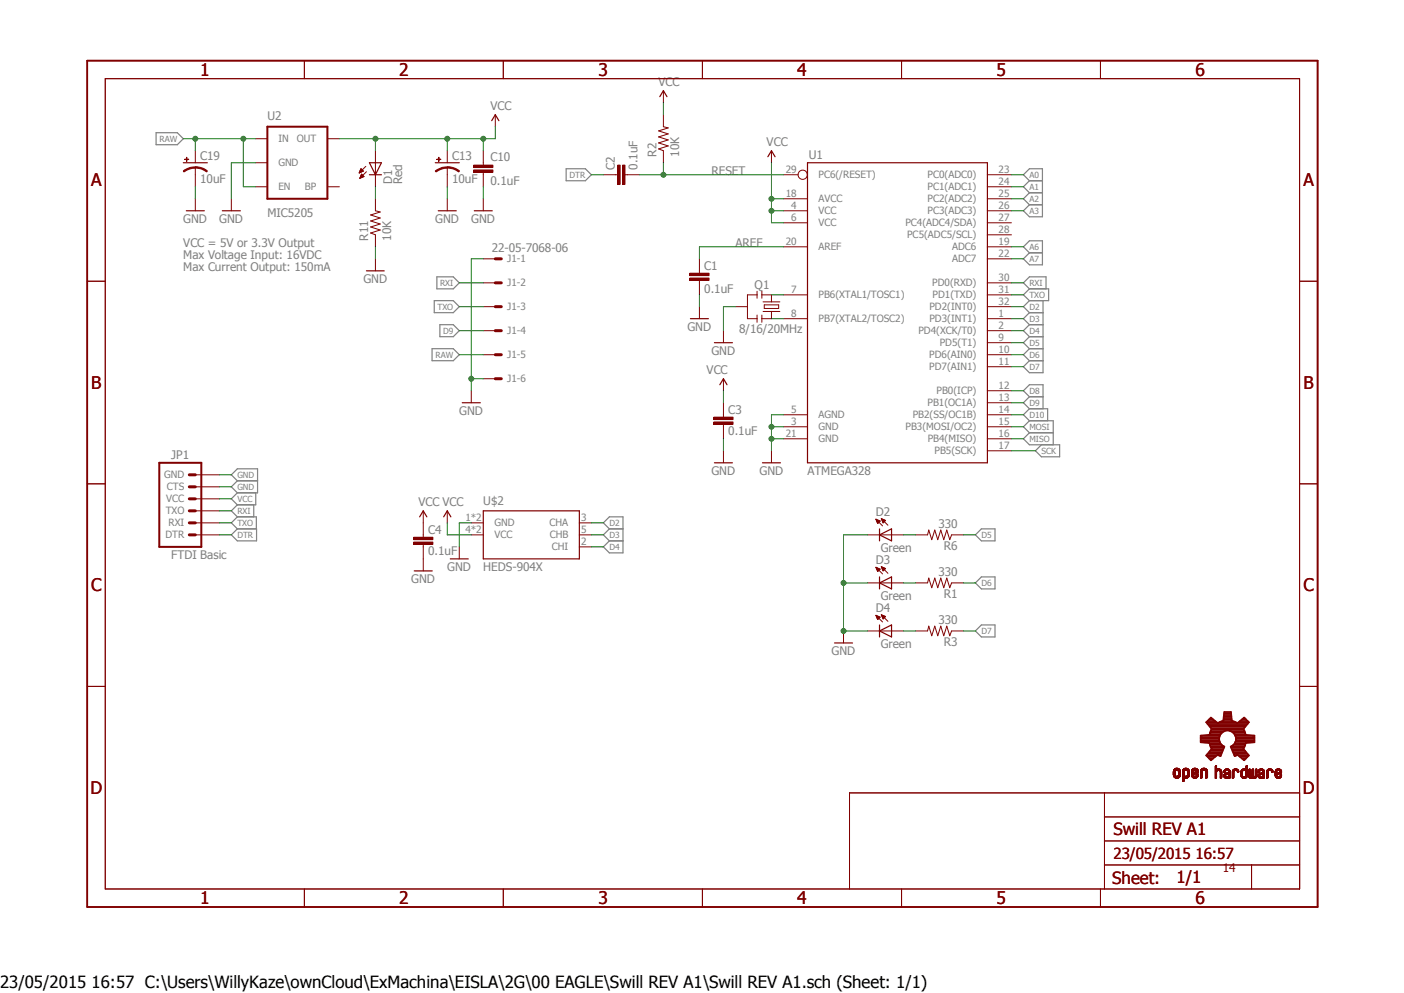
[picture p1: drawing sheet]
<svg xmlns="http://www.w3.org/2000/svg" width="297mm" height="210mm" viewBox="0 0 297 210" stroke-linecap="round" stroke-linejoin="round" font-family="sans-serif">
<g fill="none" stroke="#808080" stroke-width=".25">
<path d="M33 28.1h4.5l1.3 1.2-1.3 1.3h-4.5zM119.8 35.7h4l1.3 1.3-1.3 1.2h-4zM217.8 38.2l-1.3-1.2 1.3-1.3h2.7v10.1h-2.7l-1.3-1.2 1.3-1.3M217.8 38.2l-1.3 1.3 1.3 1.3M217.8 38.2h2.7M92.4 58.5h3.5l1.3 1.3-1.3 1.3h-3.5zM216.5 52.2l1.3-1.3h2.7v5.1h-2.7l-1.3-1.3 1.3-1.2zM217.8 43.3h2.7M217.8 40.8l-1.3 1.2 1.3 1.3M217.8 40.8h2.7M217.8 53.5h2.7M91.4 73.7h4.5l1.3 1.3-1.3 1.3h-4.5z"/>
<path d="M91.9 63.6h4l1.3 1.3-1.3 1.2h-4zM93 68.7h2.9l1.3 1.2-1.3 1.3h-2.9zM217.8 61.1l-1.3 1.3 1.3 1.2M217.8 61.1h4v2.5h-4M217.8 66.1h2.8M217.8 76.3h2.8M217.8 73.7h2.8M217.8 71.2h2.8M217.8 68.7h2.8M217.8 63.6l-1.3 1.3 1.3 1.2M217.8 66.1l-1.3 1.3 1.3 1.3M217.8 68.7l-1.3 1.2 1.3 1.3"/>
<path d="M217.8 71.2l-1.3 1.3 1.3 1.2M217.8 73.7l-1.3 1.3 1.3 1.3M217.8 61.1l-1.3-1.3 1.3-1.3h3.5v2.6M220.6 63.6v15.2h-2.8l-1.3-1.2 1.3-1.3M217.8 91.5l-1.3 1.3 1.3 1.3h6.4v2.5h-3.9l-1.3-1.3 1.3-1.2M217.8 91.5h5M217.8 89h5v5.1M217.8 89l-1.3 1.3 1.3 1.2M217.8 83.9l-1.3 1.3 1.3 1.2M217.8 83.9h2.8M217.8 86.4h3.8v2.6M217.8 83.9l-1.3-1.3 1.3-1.2h2.8v5"/>
<path d="M217.8 86.4l-1.3 1.3 1.3 1.3M50.2 101.7l-1.3 1.3 1.3 1.2M50.2 101.7h4.3M50.2 101.7l-1.3-1.3 1.3-1.3h4.3v5.1h-4.3M50.2 109.3l-1.3 1.3 1.3 1.2M50.2 109.3h4v2.5M50.2 111.8h4.1v2.6h-4.1l-1.3-1.3zM50.2 104.2l-1.3 1.3 1.3 1.3M50.2 106.8l-1.3 1.2 1.3 1.3M53.7 106.8v2.5M54.1 104.2v2.6h-3.9M128.9 111.8l-1.3-1.2 1.3-1.3h2.9v7.6h-2.9l-1.3-1.2 1.3-1.3"/>
<path d="M128.9 111.8h2.9M128.9 111.8l-1.3 1.3 1.3 1.3M128.9 114.4h2.9M207.6 111.8h2.9v2.6h-2.9l-1.3-1.3zM206.3 123.3l1.3-1.3h2.9v2.5h-2.9zM206.3 133.4l1.3-1.2h2.9v2.5h-2.9z"/>
</g>
<path d="M102.2 34.4v.5M102.2 36.4v.6" fill="none" stroke="#800000" stroke-width=".21"/>
<path d="M100.2 35.9h4.1v.5h-4.1z" fill-rule="evenodd" fill="#800000"/>
<path d="M100.2 35.9h4.1v.5h-4.1z" fill="none" stroke="#800000" stroke-width=".21"/>
<path d="M100.2 34.9h4.1v.5h-4.1z" fill-rule="evenodd" fill="#800000"/>
<path d="M94.6 35.4v1.6M100.2 34.9h4.1v.5h-4.1zM102.2 31.9v2.5M102.2 37v2.5" fill="none" stroke="#800000" stroke-width=".21"/>
<path d="M92.1 34.4h5.1" fill="none" stroke="#800000" stroke-width=".25"/>
<path d="M94.6 35.3a4 4 0 0 1 2.6 .9l-.2 .2a3.8 3.8 0 0 0-2.4-.9z" fill-rule="evenodd" fill="#800000"/>
<path d="M94.6 35.3a4 4 0 0 1 2.6 .9l-.2 .2a3.8 3.8 0 0 0-2.4-.9z" fill="none" stroke="#800000" stroke-width=".21"/>
<path d="M92.1 36.2l.3-.3a3.5 3.5 0 0 1 2.2-.6v.3a4.1 4.1 0 0 0-2.4 .8z" fill-rule="evenodd" fill="#800000"/>
<path d="M92.1 36.2l.3-.3a3.5 3.5 0 0 1 2.2-.6v.3a4.1 4.1 0 0 0-2.4 .8z" fill="none" stroke="#800000" stroke-width=".21"/>
<path d="M92.4 33.7h.9z" fill-rule="evenodd" fill="#800000"/>
<path d="M92.4 33.7h.9z" fill="none" stroke="#800000" stroke-width=".21"/>
<path d="M92.8 33.3l.1 .8z" fill-rule="evenodd" fill="#800000"/>
<g fill="none" stroke="#800000" stroke-width=".21">
<path d="M76 36.5h.1M76 36.4h.3M76.1 36.4h.4M76.1 36.2h.6M76.1 37.7h.1M76.2 36.2h.6M76.2 36.1h.6M76.2 37.6h.2M76.2 36h.5M76.2 37.5h.4M76.2 35.9h.4M76.2 37.4h.6"/>
<path d="M76.2 37.3h.8M76.3 35.8h.2M76.3 37.3h.6M76.3 35.7h.1M76.3 37.1h.5M76.4 35.7l.5 .5-.9 .4zM76.4 37h.3M76.4 37h.2M76.5 36.9h.1M76.5 36.8l.5 .5-.9 .4zM77.4 35.2l-1.4 1.4M77.5 36.3l-1.4 1.4"/>
<path d="M79.4 31.9v7.6M92.8 33.3l.1 .8zM94.6 31.9v2.5M94.6 37v2.5M140.3 24.3v2.5l1.1 .3-2.1 .6 2.1 .6-2.1 .7 2.1 .6-2.1 .6 2.1 .7-2.1 .6 1 .4v2.5M79.4 42v2.6l1 .2-2 .7 2 .6-2 .6 2 .7-2 .6 2 .6-2 .7 1 .4v2.5M79.4 54.7v2.6M94.6 42v2.6M102.2 42v2.6M153 87.7v.5M153 89.7v.6"/>
</g>
<path d="M78.1 34.4h2.6l-1.3 2.6zM78.1 37h2.6M77.5 57.3h3.8M92.7 44.6h3.8M100.3 44.6h3.8" fill="none" stroke="#800000" stroke-width=".25"/>
<path d="M151 88.2h4.1v.5h-4.1z" fill-rule="evenodd" fill="#800000"/>
<path d="M151 88.2h4.1v.5h-4.1z" fill="none" stroke="#800000" stroke-width=".21"/>
<path d="M151 89.2h4.1v.5h-4.1z" fill-rule="evenodd" fill="#800000"/>
<path d="M148 57.3v.5M148 59.3v.5M151 89.2h4.1v.5h-4.1zM153 85.2v2.5M153 90.3v2.5M153 95.3v2.6" fill="none" stroke="#800000" stroke-width=".21"/>
<path d="M151.1 97.9h3.8" fill="none" stroke="#800000" stroke-width=".25"/>
<path d="M145.9 57.8h4.1v.5h-4.1z" fill-rule="evenodd" fill="#800000"/>
<path d="M145.9 57.8h4.1v.5h-4.1z" fill="none" stroke="#800000" stroke-width=".21"/>
<path d="M145.9 58.8h4.1v.5h-4.1z" fill-rule="evenodd" fill="#800000"/>
<g fill="none" stroke="#800000" stroke-width=".21">
<path d="M41.3 35.4v1.6M54 29.3h2.6M54 34.4h2.6M54 39.5h2.6M69.3 29.3h2.5M69.3 39.5h2.5M145.9 58.8h4.1v.5h-4.1zM148 54.7v2.6M148 59.8v2.6M148 64.9v2.5M183.5 113.1h7.6M185.3 109.8l1.4 1.4"/>
<path d="M185.3 109.8h.1M185.3 109.8l.9 .4-.5 .5zM185.3 109.9h.2M185.4 110.1h.5M185.4 110h.3M185.4 110.2h.7M185.5 110.3h.6M185.5 110.4h.5M185.5 110.4h.4M185.6 110.5h.2M185.6 110.6h.2M186.4 109.7l1.4 1.4"/>
<path d="M186.4 109.7l.9 .4-.5 .5zM186.4 109.7h.1M186.5 109.8h.2M186.5 109.9h.4M186.6 110h.6M186.6 110.1h.7M186.6 110.3h.5M186.6 110.2h.6M186.7 110.4h.3M186.7 110.4h.2M186.8 110.5h.1M193.7 113.1h2.5l.3-1 .6 2 .6-2 .7 2 .6-2 .6 2 .7-2 .6 2 .4-1h2.5"/>
</g>
<path d="M38.8 34.4h5.1M146 67.4h3.9M186.1 113.1l2.5-1.3v2.6zM186.1 111.8v2.6" fill="none" stroke="#800000" stroke-width=".25"/>
<path d="M56.6 26.8h12.7v15.2h-12.7z" fill="none" stroke="#800000" stroke-width=".42"/>
<path d="M41.3 35.3a4 4 0 0 1 2.6 .9l-.2 .2a3.8 3.8 0 0 0-2.4-.9z" fill-rule="evenodd" fill="#800000"/>
<path d="M41.3 35.3a4 4 0 0 1 2.6 .9l-.2 .2a3.8 3.8 0 0 0-2.4-.9z" fill="none" stroke="#800000" stroke-width=".21"/>
<path d="M38.8 36.2a4 4 0 0 1 2.5-.9v.3a4.1 4.1 0 0 0-2.4 .8z" fill-rule="evenodd" fill="#800000"/>
<path d="M38.8 36.2a4 4 0 0 1 2.5-.9v.3a4.1 4.1 0 0 0-2.4 .8z" fill="none" stroke="#800000" stroke-width=".21"/>
<path d="M39.1 33.7h.8z" fill-rule="evenodd" fill="#800000"/>
<path d="M39.1 33.7h.8z" fill="none" stroke="#800000" stroke-width=".21"/>
<path d="M39.5 33.3v.8z" fill-rule="evenodd" fill="#800000"/>
<g fill="none" stroke="#800000" stroke-width=".21">
<path d="M140.3 19.2v2.5M39.5 33.3v.8zM41.3 31.9v2.5M41.3 37v2.5M130.2 37h.5M132.2 37h.5M163.2 31.9v2.5M165.7 37h3.1M208.9 39.5h5.1M208.9 37h5.1M41.3 42v2.6M48.9 42v2.6"/>
<path d="M165.7 44.6h5.1M165.7 47.1h5.1M165.7 52.2h5.1M165.7 42h5.1M208.9 44.6h5.1M208.9 47.1h5.1M208.9 52.2h5.1M208.9 42h5.1M208.9 59.8h5.1M208.9 54.7h5.1M208.9 49.7h5.1M153 69.9v2.6"/>
<path d="M165.7 67.4h5.1M165.7 62.4h5.1M208.9 67.4h5.1M208.9 62.4h5.1M208.9 77.6h5.1M208.9 75h5.1M208.9 72.5h5.1M208.9 69.9h5.1M208.9 64.9h5.1M153 80.1v2.5M163.2 95.3v2.6M165.7 90.3h5.1"/>
<path d="M165.7 92.8h5.1M165.7 87.7h5.1M208.9 95.3h5.1M208.9 90.3h5.1M208.9 92.8h5.1M208.9 87.7h5.1M208.9 85.2h5.1M208.9 82.6h5.1M41.3 113.1h5.1M41.3 110.6h5.1M41.3 108h5.1M41.3 105.5h5.1"/>
<path d="M41.3 103h5.1M41.3 100.4h5.1"/>
<circle cx="169.8" cy="37" r=".98"/>
</g>
<path d="M139.6 20.4l.7-1.2 .8 1.2M162.4 33.1l.8-1.2 .8 1.2M170.8 34.4h38.1v63.5h-38.1zM39.4 44.6h3.8M47 44.6h3.8M151.1 72.5h3.8M152.3 81.4l.7-1.3 .8 1.3M161.3 97.9h3.8" fill="none" stroke="#800000" stroke-width=".25"/>
<path d="M33.7 97.9h8.9v17.8h-8.9z" fill="none" stroke="#800000" stroke-width=".42"/>
<path d="M40 108h1.3M40 110.6h1.3M40 113.1h1.3M40 103h1.3M40 105.5h1.3M40 100.4h1.3" fill="none" stroke="#800000" stroke-width=".63"/>
<path d="M130.7 34.9h.5v4.1h-.5z" fill-rule="evenodd" fill="#800000"/>
<path d="M130.7 34.9h.5v4.1h-.5z" fill="none" stroke="#800000" stroke-width=".21"/>
<path d="M131.7 34.9h.5v4.1h-.5z" fill-rule="evenodd" fill="#800000"/>
<g fill="none" stroke="#800000" stroke-width=".21">
<path d="M104.8 24.3v2.5M127.6 37h2.6M131.7 34.9h.5v4.1h-.5zM132.7 37h2.6M102.2 54.7h2.6M102.2 59.8h2.6M102.2 64.9h2.6M102.2 69.9h2.6M102.2 75h2.6M155.6 64.9h2.5M160.1 62.4h-2v5h2M160.1 61.6v1.5"/>
<path d="M160.1 66.6v1.6M161.2 62.4h2v1.4M161.2 61.6v1.5M161.2 66.6v1.6M161.4 65.9h3.6M161.4 63.8h3.6M161.7 64.5h3v.7h-3zM163.2 65.9v1.5h-2M99.7 82.6v2.6M102.2 80.1h2.6M89.5 113.1v.5M89.5 115.1v.6"/>
<path d="M94.6 108v2.6M97.2 115.7v2.5M99.7 110.6h2.5M99.7 113.1h2.5M122.6 110.6h2.5M122.6 113.1h2.5M122.6 115.7h2.5M248.2 163.9h.4M248.2 163.8h.4M248.2 163.7h.4M248.2 163.6h.4M248.2 163.5h.4"/>
<path d="M248.2 163.4h.4M248.2 163.3h.4M248.2 163.2h.4M248.2 164.1h.6M248.2 164h.5M248.2 164h.4M248.2 163.1h.4M248.2 163h.5M248.2 162.9h.6M248.3 164.2h.5M248.3 164.3h1.3M248.3 164.2h1.3"/>
<path d="M248.3 162.8h1.3M248.4 162.7h1.2M248.4 164.4h1.1M248.4 162.7h1.1M248.5 164.4h.9M248.5 162.6h1M248.5 164.5h.9M248.5 162.6h.8M248.6 164.5h.7M248.6 162.5h.7M248.7 163l-.5 .1M248.7 162.5h.5"/>
<path d="M248.8 164.6h.3M249.1 164.2h.5M249.1 162.9h.5M249.2 162.9h.4M249.2 164h.5M249.2 163h.5M249.3 164h.4M249.3 163.1h.4M249.3 163h.4M249.3 163.9h.4M249.3 163.8h.4M249.3 163.7h.4"/>
<path d="M249.3 163.6h.4M249.3 163.5h.4M249.3 163.4h.4M249.3 163.3h.4M249.3 163.2h.4M249.6 162.8l-1.3 .1M249.7 164.1h-.6M250.1 165.3h.2M250.1 165.2h.3M250.1 165.1h.4M250.1 165h.4M250.1 164.9h.4"/>
<path d="M250.1 164.8h.4M250.1 164.7h.4M250.1 164.6h.4M250.1 164.5h1.2M250.1 164.4h1.2M250.1 164.4h1.3M250.1 164.3h1.4M250.1 164.2h1.4M250.1 164.2h.6M250.1 164.1h.6M250.1 164h.5M250.1 164h.4"/>
<path d="M250.1 163.9h.4M250.1 163.8h.4M250.1 163.7h.4M250.1 163.6h.4M250.1 163.5h.4M250.1 163.4h.4M250.1 163.3h.4M250.1 163.2h.4M250.1 163.1h.4M250.1 163h.5M250.2 162.9h.5M250.2 162.9h1.3"/>
<path d="M250.2 162.8h1.3M250.3 162.7h1.2M250.3 162.7h1.1M250.4 162.6h1M250.4 162.6h.8M250.5 165.1l-.4 .1M250.5 162.5h.7M250.6 163l-.5 .1M250.7 162.5h.4M250.7 164.6h.3M251 164.2h.5M251 164.1h.5"/>
<path d="M251 162.9h.5M251.1 162.9h.4M251.1 164h.5M251.1 163h.5M251.2 164h.4M251.2 163h.4M251.2 163.9h.4M251.2 163.8h.4M251.2 163.7h.4M251.2 163.6h.4M251.2 163.5h.4M251.2 163.4h.4"/>
<path d="M251.2 163.3h.4M251.2 163.2h.4M251.2 163.1h.4M251.2 164.5h-1.1M251.5 164.3h-1.4M252.1 164.1h.5M252.1 164h.4M252.1 163.8h.5M252.1 163.7h.6M252.1 163.6h.9M252.1 163.6h1M252.1 163.5h1.1"/>
<path d="M252.1 163.4h1.4M252.1 163.4h.3M252.1 163.3h.3M252.1 163.2h.3M252.1 163.1h.4M252.1 163h.4M252.1 164.2h.5M252.1 162.9h.5M252.1 162.9h1.3M252.1 164.3h1.3M252.1 164.2h1.3M252.1 162.8h1.3"/>
<path d="M252.2 164.3h1.2M252.2 162.7h1.2M252.2 164.4h1.1M252.2 162.7h1.1M252.3 162.6h1M252.3 164.4h.9M252.3 164.5h.9M252.4 164.5h.8M252.4 162.6h.8M252.4 162.5h.7M252.5 163.9h-.4M252.6 163.4h.9"/>
<path d="M252.6 162.5h.4M252.6 164.6h.3M252.7 163.3h.8M252.9 164.2h.5M252.9 162.9h.5M252.9 163.7h-.8M252.9 163.2h.6M253 162.9h.5M253 163h.5M253.1 164h.4M253.1 163.2h.4M253.1 163.1h.4"/>
<path d="M253.1 163h.4M253.1 163.9h.4M253.1 163.8h.4M253.2 163.8h.3M253.2 163.7h.3M253.3 163.7h.2M253.4 163.7h.1M253.4 163.4l-1.3 .1M253.5 164.1h-.6M254 164.5h.3M254 164.4h.3M254 164.3h.3"/>
<path d="M254 164.2h.3M254 164.1h.3M254 164h.3M254 163.9h.3M254 163.8h.3M254 163.7h.3M254 163.6h.3M254 163.5h.3M254 163.4h.3M254 163.3h.3M254 163.2h.3M254 163.1h.3"/>
<path d="M254 163h.4M254 162.9h.5M254 162.9h.6M254 162.9h1.4M254.1 162.8h1.2M254.1 162.7h1.2M254.1 162.7h1.1M254.2 162.6h1M254.3 162.6h.8M254.3 162.5h.7M254.4 163l-.4 .1M254.5 162.5h.4"/>
<path d="M254.8 162.9h.6M254.9 162.9h.5M254.9 163h.5M255 163h.4M255 164.5h.3M255 164.5h.4M255 164.4h.4M255 164.3h.4M255 164.2h.4M255 164.1h.4M255 164h.4M255 163.9h.4"/>
<path d="M255 163.8h.4M255 163.7h.4M255 163.6h.4M255 163.5h.4M255 163.4h.4M255 163.3h.4M255 163.2h.4M255 163.1h.4M257 162.1h.3M257.1 164.6h.1M257.1 164.5h.2M257.1 164.4h.2"/>
<path d="M257.1 164.3h.2M257.1 164.2h.2M257.1 164.1h.2M257.1 164h.2M257.1 163.9h.2M257.1 163.8h.2M257.1 163.7h.2M257.1 163.6h.2M257.1 163.5h.2M257.1 163.4h.2M257.1 163.3h.2M257.1 163.2h.3"/>
<path d="M257.1 163.1h.3M257.1 163h.4M257.1 162.9h.5M257.1 162.9h.6M257.1 162.9h1.2M257.1 162.8h1.1M257.1 162.7h1.1M257.1 162.7h1M257.1 162.6h.3M257.1 162.6h.2M257.1 162.5h.2M257.1 162.4h.2"/>
<path d="M257.1 162.3h.2M257.1 162.2h.2M257.1 162.1h.2M257.1 162h.2M257.2 161.9h.1M257.3 164.5h-.3M257.5 162.6h.6M257.8 162.9h.5M257.9 162.9h.5M258 163h.4M258.1 163h.3M258.1 163.1h.3"/>
<path d="M258.1 164.6h.2M258.1 164.5h.3M258.1 164.4h.3M258.1 164.3h.3M258.1 164.2h.3M258.1 164.1h.3M258.1 164h.3M258.1 163.9h.3M258.1 163.8h.3M258.1 163.7h.3M258.1 163.6h.3M258.1 163.5h.3"/>
<path d="M258.1 163.4h.3M258.1 163.3h.3M258.1 163.2h.3M258.2 164.6h.1M258.4 164.5h-.3M258.9 164.2h.3M258.9 164.1h.3M258.9 164h.3M258.9 163.4h.2M258.9 163.3h.3M258.9 163.2h.3M258.9 164.3h.8"/>
<path d="M258.9 164.3h.4M258.9 163.8h.6M258.9 163.4h.1M258.9 163.1h.3M259 164.4h.8M259 163.8h.5M259 163h.3M259 162.9h.4M259 163.7h.7M259 162.9h.5M259 162.9h1.1M259 164.5h.8"/>
<path d="M259.1 164.5h.7M259.1 162.8h1M259.1 163.6h1.2M259.1 162.7h.9M259.2 162.7h.8M259.2 164.6h.6M259.2 163.6h1.1M259.3 163l-.4 .1M259.3 162.6h.5M259.3 163.5h1M259.4 164.6h.1M259.4 163.9h-.5"/>
<path d="M259.5 164.6h.1M259.5 163.5h.8M259.6 164.6h.1M259.6 162.9h.5M259.7 163.4h.6M259.7 162.9h.5M259.8 163h.4M259.8 163.7h-.8M259.9 163.3h.4M259.9 163.7h.4M259.9 163.2h.4M259.9 163.2h.3"/>
<path d="M259.9 163.1h.3M260 164.6h.1M260 164.5h.3M260 164.4h.3M260 164.3h.3M260 164.2h.3M260 164.1h.3M260 164h.3M260 163.9h.3M260 163.8h.3M260 163.7h.3M260.2 164.5h-.2"/>
<path d="M260.7 164.6h.1M260.7 164.5h.3M260.7 164.4h.3M260.7 164.3h.3M260.7 164.2h.3M260.7 164.1h.3M260.7 164h.3M260.7 163.9h.3M260.7 163.8h.3M260.7 163.7h.3M260.7 163.6h.3M260.7 163.5h.3"/>
<path d="M260.7 163.4h.3M260.7 163.3h.3M260.7 163.2h.3M260.7 163.1h.3M260.7 163h.5M260.8 162.9h.4M260.8 162.9h.5M260.8 162.9h1.2M260.9 162.8h1M260.9 162.7h.9M261 164.5h-.3M261 162.7h.7"/>
<path d="M261.1 163l-.4 .1M261.1 162.6h.6M261.5 162.9h.5M261.6 163h.4M261.7 163h.3M261.7 163.1h.3M261.7 163.2h.3M261.8 163.4h.1M261.8 163.3h.2M262 163.2l-.2 .1M262.5 164.1h.3M262.5 164h.3"/>
<path d="M262.5 163.9h.3M262.5 163.8h.3M262.5 163.7h.3M262.5 163.6h.3M262.5 163.5h.3M262.5 163.4h.3M262.5 163.3h.3M262.5 163.2h.3M262.5 163.1h.3M262.6 164.3h.4M262.6 164.2h.3M262.6 163h.4"/>
<path d="M262.6 164.3h1.2M262.6 162.9h.4M262.6 162.9h.5M262.6 164.4h1.1M262.6 162.9h1.3M262.7 164.4h1M262.7 164.5h1M262.7 162.8h1.2M262.8 164.5h.8M262.8 162.7h1.1M262.9 163l-.3 .1M262.9 162.6h.6"/>
<path d="M262.9 164.6h.5M263.1 164.6h.1M263.2 164.6h.1M263.2 162.9h.7M263.4 162.9h.5M263.4 164.3h.4M263.4 164.2h.4M263.4 163h.5M263.5 164.2h.3M263.5 163h.4M263.5 164.1h.4M263.5 163.1h.4"/>
<path d="M263.6 164h.3M263.6 163.9h.3M263.6 163.8h.3M263.6 163.7h.3M263.6 163.6h.3M263.6 163.5h.3M263.6 163.4h.3M263.6 163.3h.3M263.6 163.2h.3M263.6 162.6h.3M263.6 162.5h.3M263.6 162.4h.3"/>
<path d="M263.6 162.3h.3M263.6 162.2h.3M263.6 162.1h.3M263.6 162h.3M263.7 161.9h.2M264.2 164.3h1.6M264.2 164.3h.3M264.2 164.2h.3M264.2 164.1h.3M264.2 164h.2M264.2 163.9h.2M264.2 163.8h.2"/>
<path d="M264.2 163.7h.2M264.2 163.6h.2M264.2 163.5h.2M264.2 163.4h.2M264.2 163.3h.2M264.2 163.2h.2M264.2 163.1h.2M264.2 163h.2M264.2 162.9h.2M264.2 162.8h.2M264.2 162.7h.2M264.2 164.4h1.6"/>
<path d="M264.2 164.5h1.5M264.3 164.5h1.4M264.3 162.6h.1M264.4 164.6h.5M264.5 164.6h.1M264.7 164.6h.1M264.8 164.3h.4M264.8 164.2h.4M264.8 164.1h.3M264.8 164h.3M264.8 163.9h.3M264.8 163.8h.3"/>
<path d="M264.8 163.7h.3M264.8 163.6h.3M264.8 163.5h.3M264.9 163.4h.2M264.9 163.3h.2M264.9 163.2h.2M264.9 163.1h.2M264.9 163h.2M264.9 162.9h.2M264.9 162.8h.2M264.9 162.7h.2M265 162.6h.1"/>
<path d="M265.1 164.6h.5M265.4 164.6h.1M265.5 164.3h.4M265.5 164.2h.4M265.5 164.1h.4M265.6 164h.3M265.6 163.9h.3M265.6 163.8h.3M265.6 163.7h.3M265.6 163.6h.3M265.6 163.5h.3M265.6 163.4h.3"/>
<path d="M265.6 163.3h.3M265.6 163.2h.3M265.6 163.1h.3M265.6 163h.3M265.6 162.9h.3M265.6 162.8h.3M265.6 162.7h.3M265.7 162.6h.2M266.1 164.2h.3M266.1 164.1h.3M266.1 164h.3M266.1 164h.4"/>
<path d="M266.1 164.3h.9M266.1 164.3h.4M266.1 164.2h.4M266.1 163.4h.1M266.1 163.4h.2M266.1 163.3h.3M266.1 163.2h.3M266.1 163.1h.3M266.2 164.4h.8M266.2 163.8h.5M266.2 163.8h.6M266.2 163h.4"/>
<path d="M266.2 162.9h.5M266.2 163.7h.7M266.3 164.5h.7M266.3 164.4h.7M266.3 162.9h1.1M266.4 164.5h.6M266.4 163.6h1.1M266.4 162.8h.9M266.4 162.7h.9M266.4 162.7h.8M266.5 164.6h.5M266.5 163.6h1"/>
<path d="M266.5 163l-.4 .1M266.5 162.6h.6M266.6 163.5h.9M266.6 163.9h-.5M266.7 164.6h.1M266.7 163.5h.8M266.8 164.6h.1M266.9 162.9h.5M266.9 163.4h.6M267 163.4h.5M267 162.9h.4M267 163h.4"/>
<path d="M267.1 163.7h-.8M267.1 163.3h.4M267.1 163h.4M267.2 163.3h.3M267.2 163.2h.3M267.2 163.1h.3M267.2 164.6h.1M267.2 164.5h.3M267.2 164.4h.3M267.2 164.3h.3M267.2 164.2h.3M267.2 164.1h.3"/>
<path d="M267.2 164h.3M267.2 163.9h.3M267.2 163.8h.3M267.2 163.7h.3M267.5 164.5h-.3M267.9 164.6h.2M267.9 164.5h.3M267.9 164.4h.3M267.9 164.3h.3M267.9 164.2h.3M267.9 164.1h.3M267.9 164h.3"/>
<path d="M267.9 163.9h.3M267.9 163.8h.3M267.9 163.7h.3M267.9 163.6h.3M267.9 163.5h.3M267.9 163.4h.3M267.9 163.3h.3M267.9 163.2h.3M268 164.6h.1M268 163.2h.3M268 163.1h.3M268 163h.4"/>
<path d="M268 162.9h.4M268.1 162.9h.5M268.1 162.9h1.1M268.1 162.8h1M268.2 162.7h.9M268.2 164.5h-.3M268.2 162.7h.8M268.3 162.6h.6M268.7 162.9h.5M268.8 162.9h.4M268.9 163h.3M268.9 163h.4"/>
<path d="M269 163.2h.3M269 163.1h.3M269 163.4h.2M269 163.3h.2M269.7 164.1h.4M269.7 164h.4M269.7 164h.3M269.7 163.8h.6M269.7 163.7h.8M269.7 163.6h1.1M269.7 163.5h.4M269.7 163.4h.3"/>
<path d="M269.7 163.3h.3M269.7 163.2h.3M269.7 163.2h.4M269.7 163.1h.4M269.8 164.2h.4M269.8 164.2h.3M269.8 164.3h1.2M269.8 164.3h.4M269.8 163h.4M269.8 162.9h.5M269.9 162.9h1.1M269.9 164.4h1"/>
<path d="M269.9 164.4h1.1M270 164.5h.9M270 162.8h.9M270 164.5h.8M270 162.7h.8M270.1 163l-.3 .1M270.1 162.6h.6M270.2 164.6h.5M270.2 163.5h.7M270.2 163.9h-.5M270.3 164.6h.1M270.4 164.6h.1"/>
<path d="M270.5 164.6h.1M270.5 163.4h.6M270.5 162.9h.5M270.6 162.9h.5M270.6 164.3h.5M270.7 163.7h-1M270.7 163.3h.4M270.7 163h.4M270.7 164.2h.4M270.8 164.2h.3M270.8 164.1h.3M270.8 163.1h.3"/>
<path d="M270.8 164h.3M270.8 163.2h.3M270.8 163.9h.3M271 163.8h.1M271.1 163.4l-.8 .1"/>
</g>
<g fill="none" stroke="#800000" stroke-width=".38">
<path d="M254 156.9h4M254 156.6h3.9M254 156.3h3.9M254 156h3.9M254 155.6h4M255.2 159.8l1 1 1.4-1.2 .3 .2M255.2 159.8h2.2M255.2 152.8h2.2M255.4 159.4h3M255.4 153.1h8.5M255.5 152.5h1.5M255.7 159.1h2.8"/>
<path d="M255.7 153.4h8M255.8 152.1h.8M255.9 157.2h2.3M255.9 155.3h2.3M255.9 157.5h2.5M255.9 155h2.5M256 158.8h2.6M256 153.7h7.4M256.1 157.9h2.8M256.1 154.7h2.8M256.1 151.8h.1M256.2 158.5h2.5"/>
<path d="M256.2 158.2h2.7M256.2 154.3h6.9M256.2 154.1h6.9M257.9 156l.2 1.1 .9 .8-.8 2-.3-.1M257.9 156a1.81 1.81 0 0 1 2.1-1.5 1.81 1.81 0 0 1 1.5 2.1M257.9 159.8h.3M257.9 152.8h3.6M258.7 152.5h1.9M258.8 152.4l.2-1.8h1.4l.2 1.8 1.1 .6 1.5-1.2 1 .9-1.2 1.5 .4 .8M258.8 152.4l-1.2 .6-1.4-1.2-1 .9 1.1 1.5-.4 1.2-1.9 .2v1.4l1.9 .1 .4 1.3-1.1 1.4M258.8 152.1h1.7M258.9 151.8h1.6"/>
<path d="M258.9 151.5h1.6M258.9 151.2h1.5M259 150.9h1.4M260.5 158.2h2.6M260.5 157.9h2.8M260.5 154.7h2.8M260.6 158.5h2.5M260.7 158.8h2.7M260.9 159.1h2.8M260.9 157.5h2.5M260.9 155h2.5M261 159.4h2.9"/>
<path d="M261.1 159.8h.4M261.2 157.2h2.3M261.2 155.3h2.3M261.3 156.9h4M261.3 155.6h4M261.5 156.6l-.4 .8-.8 .5 .9 2 .5-.3 1.5 1.2 1-1M261.5 156.6h3.8M261.5 156.3h3.8M261.5 156h3.8M262 159.8h2.2M262 152.8h2.2M262.3 152.5h1.6"/>
<path d="M262.7 152.1h.9M263.1 151.8h.2M263.4 157.6l-.4 .8 1.2 1.4M263.4 155l.1 .4 1.8 .2v1.4l-1.8 .1-.1 .5M255.5 160.1h1.5M255.8 160.4h.8M256.1 160.7h.1M262.3 160.1h1.6M262.7 160.4h.9M263.1 160.7h.1"/>
</g>
<path d="M104 25.5l.8-1.2 .7 1.2M97.8 85.2h3.8M93.9 109.3l.7-1.3 .8 1.3M95.2 118.2h3.9M102.2 108h20.4v10.2h-20.4z" fill="none" stroke="#800000" stroke-width=".25"/>
<path d="M104.8 54.7h1.2M104.8 59.8h1.2M104.8 64.9h1.2M104.8 69.9h1.2M104.8 75h1.2M104.8 80.1h1.2" fill="none" stroke="#800000" stroke-width=".63"/>
<path d="M87.5 113.6h4.1v.5h-4.1z" fill-rule="evenodd" fill="#800000"/>
<path d="M87.5 113.6h4.1v.5h-4.1z" fill="none" stroke="#800000" stroke-width=".21"/>
<path d="M87.5 114.6h4.1v.5h-4.1z" fill-rule="evenodd" fill="#800000"/>
<g fill="none" stroke="#800000" stroke-width=".21">
<path d="M22.3 16.6h252.6v171.4h-252.6zM64.4 12.8v3.8M106.5 12.8v3.8M148.6 12.8v3.8M190.7 12.8v3.8M232.8 12.8v3.8M18.5 59.5h3.8M274.9 59.5h3.8M18.5 102.3h3.8M87.5 114.6h4.1v.5h-4.1zM89.5 108v5.1M89.5 115.7v5"/>
<path d="M185.3 120l1.4 1.4M185.3 120l.9 .4-.5 .5M185.3 120l.4 .9M186.4 119.8l1.4 1.4M186.4 119.8l.9 .4-.5 .5zM186.4 119.8h.1M186.5 119.9h.1M274.9 102.3h3.8M178.4 133.4v2.6M183.5 123.3h7.6M183.5 133.4h7.6M185.3 120h.1"/>
<path d="M185.3 130.1l1.4 1.4M185.3 130.2h.1M185.3 130.1l.9 .4-.5 .5zM185.3 120.1h.3M185.3 130.3h.3M185.4 120.2h.4M185.4 130.3h.4M185.4 120.3h.7M185.4 130.4h.6M185.5 120.4h.6M185.5 130.5h.6M185.5 120.5h.6"/>
<path d="M185.5 130.7h.5M185.5 130.6h.6M185.5 120.6h.5M185.5 130.8h.4M185.6 120.6h.2M185.6 130.9h.2M185.6 120.8h.1M185.6 120.7h.2M185.6 131h.1M186.4 130l1.4 1.4M186.4 130l.9 .4-.5 .5zM186.4 130.1h.2"/>
<path d="M186.5 130.2h.3M186.5 120h.4M186.5 130.3h.5M186.6 120.2h.7M186.6 120.1h.5M186.6 130.3h.6M186.6 120.3h.6M186.6 130.4h.6M186.6 120.4h.6M186.6 130.5h.6M186.7 120.5h.4M186.7 130.6h.4"/>
<path d="M186.7 120.6h.2M186.7 130.7h.3M186.8 120.6h.1M186.8 130.8h.1M186.8 130.9h.1M193.7 123.3h2.5l.3-1 .6 2 .6-2 .7 2 .6-2 .6 2 .7-2 .6 2 .4-1h2.5M193.7 133.4h2.5l.3-1 .6 2.1 .6-2.1 .7 2.1 .6-2.1 .6 2.1 .7-2.1 .6 2.1 .4-1.1h2.5M18.5 145.2h3.8M274.9 145.2h3.8M233.6 167.7v20.3M233.6 177.8h41.3M233.6 172.8h41.3"/>
<path d="M274.9 167.7h-95.2v20.3M64.4 188v3.8M106.5 188v3.8M148.6 188v3.8M190.7 188v3.8M232.8 188v3.8M233.6 182.9h41.3M264.8 182.9v5.1"/>
</g>
<path d="M88.8 109.3l.7-1.3 .8 1.3M87.6 120.7h3.8M176.5 136h3.8M186.1 123.3l2.5-1.3v2.5zM186.1 122v2.5M186.1 132.2v2.5M186.1 133.4l2.5-1.2v2.5z" fill="none" stroke="#800000" stroke-width=".25"/>
<path d="M18.5 12.8h260.2v179h-260.2z" fill="none" stroke="#800000" stroke-width=".34"/>
<path d="M41.3 39.5v2.5M54 34.4h-5.1v7.6M94.6 39.5v2.5M102.2 39.5v2.5M148 62.4v2.5M155.6 64.9h-2.6v5M153 92.8v2.5M163.2 90.3h2.5M163.2 92.8h2.5M165.7 87.7h-2.5v7.6" fill="none" stroke="#008000" stroke-width=".21"/>
<circle cx="163.2" cy="90.3" r=".51" fill="#008000"/>
<circle cx="163.2" cy="90.3" r=".51" fill="none" stroke="#008000" stroke-width=".21"/>
<circle cx="163.2" cy="92.8" r=".51" fill="#008000"/>
<g fill="none" stroke="#008000" stroke-width=".21">
<path d="M79.4 52.2v2.5M102.2 54.7h-2.5v27.9M99.7 80.1h2.5M46.4 103h2.5M46.4 100.4h2.5M99.7 110.6h-2.5v5.1"/>
<circle cx="163.2" cy="92.8" r=".51"/>
</g>
<circle cx="99.7" cy="80.1" r=".51" fill="#008000"/>
<g fill="none" stroke="#008000" stroke-width=".21">
<path d="M183.5 113.1h-5.1v10.2M178.4 133.4h5.1"/>
<circle cx="99.7" cy="80.1" r=".51"/>
</g>
<circle cx="178.4" cy="133.4" r=".51" fill="#008000"/>
<g fill="none" stroke="#008000" stroke-width=".21">
<path d="M183.5 123.3h-5.1v10.1"/>
<circle cx="178.4" cy="133.4" r=".51"/>
</g>
<circle cx="178.4" cy="123.3" r=".51" fill="#008000"/>
<g fill="none" stroke="#008000" stroke-width=".21">
<path d="M135.3 37h30.4M140.3 34.4v2.6M165.7 52.2h-17.7v2.5"/>
<circle cx="178.4" cy="123.3" r=".51"/>
</g>
<circle cx="140.3" cy="37" r=".51" fill="#008000"/>
<g fill="none" stroke="#008000" stroke-width=".21">
<path d="M140.3 21.7v2.6M163.2 34.4v12.7h2.5M163.2 42h2.5M163.2 44.6h2.5M97.2 64.9h5M214 62.4h2.5M153 82.6v2.6M214 95.3h5M214 92.8h2.5M214 90.3h2.5M46.4 110.6h2.5M191.1 113.1h2.6"/>
<circle cx="140.3" cy="37" r=".51"/>
</g>
<circle cx="163.2" cy="42" r=".51" fill="#008000"/>
<circle cx="163.2" cy="42" r=".51" fill="none" stroke="#008000" stroke-width=".21"/>
<circle cx="163.2" cy="44.6" r=".51" fill="#008000"/>
<g fill="none" stroke="#008000" stroke-width=".21">
<path d="M104.8 26.8v2.5h-10.2v2.6M46.4 105.5h2.5"/>
<circle cx="163.2" cy="44.6" r=".51"/>
</g>
<circle cx="94.6" cy="29.3" r=".51" fill="#008000"/>
<g fill="none" stroke="#008000" stroke-width=".21">
<path d="M102.2 29.3v2.6"/>
<circle cx="94.6" cy="29.3" r=".51"/>
</g>
<circle cx="102.2" cy="29.3" r=".51" fill="#008000"/>
<g fill="none" stroke="#008000" stroke-width=".21">
<path d="M71.8 29.3h7.6v2.6"/>
<circle cx="102.2" cy="29.3" r=".51"/>
</g>
<circle cx="79.4" cy="29.3" r=".51" fill="#008000"/>
<g fill="none" stroke="#008000" stroke-width=".21">
<path d="M38.8 29.3h15.2M41.3 29.3v2.6M51.5 29.3v10.2h2.5M79.4 29.3h15.2M94.6 110.6v2.5h5.1"/>
<circle cx="79.4" cy="29.3" r=".51"/>
</g>
<circle cx="51.5" cy="29.3" r=".51" fill="#008000"/>
<circle cx="51.5" cy="29.3" r=".51" fill="none" stroke="#008000" stroke-width=".21"/>
<circle cx="41.3" cy="29.3" r=".51" fill="#008000"/>
<g fill="none" stroke="#008000" stroke-width=".21">
<path d="M79.4 39.5v2.5M125.1 37h2.5M214 39.5h2.5M214 37h2.5M97.2 59.8h5M214 44.6h2.5M214 42h2.5M214 59.8h2.5M214 52.2h2.5M214 54.7h2.5M97.2 75h5M97.2 69.9h5"/>
<path d="M163.2 67.4h2.5M163.2 62.4h2.5M214 75h2.5M214 69.9h2.5M214 64.9h2.5M214 67.4h2.5M214 72.5h2.5M214 77.6h2.5M214 85.2h2.5M214 82.6h2.5M214 87.7h2.5M46.4 113.1h2.5"/>
<path d="M46.4 108h2.5M125.1 110.6h2.5M125.1 113.1h2.5M125.1 115.7h2.5M203.8 113.1h2.5M191.1 123.3h2.6M191.1 133.4h2.6M203.8 123.3h2.5M203.8 133.4h2.5"/>
<circle cx="41.3" cy="29.3" r=".51"/>
</g>
<g font-size="3.7" fill="#800000">
<text x="42.3" y="16">1</text>
<text x="84.5" y="16">2</text>
<text x="126.6" y="16">3</text>
<text x="168.7" y="16">4</text>
<text x="210.8" y="16">5</text>
<text x="252.9" y="16">6</text>
<text x="19.3" y="39.4">A</text>
<text x="275.7" y="39.4">A</text>
<text x="19.3" y="82.2">B</text>
<text x="275.8" y="82.2">B</text>
<text x="19.3" y="125.1">C</text>
<text x="275.7" y="125.1">C</text>
<text x="19.1" y="167.9">D</text>
<text x="275.6" y="167.9">D</text>
<text x="42.3" y="191.2">1</text>
<text x="84.5" y="191.2">2</text>
<text x="126.6" y="191.2">3</text>
<text x="168.7" y="191.2">4</text>
<text x="210.8" y="191.2">5</text>
<text x="252.9" y="191.2">6</text>
</g>
<g font-size="3.6" fill="#800000">
<text x="235.5" y="176.6">Swill REV A1</text>
<text x="235.3" y="186.9">Sheet:</text>
<text x="248.9" y="186.7">1/1</text>
</g>
<text font-size="3.6" x="0" y="208.9">23/05/2015 16:57 C:\Users\WillyKaze\ownCloud\ExMachina\EISLA\2G\00 EAGLE\Swill REV A1\Swill REV A1.sch (Sheet: 1/1)</text>
<text font-size="3.2" fill="#800000" x="235.5" y="181.7">23/05/2015 16:57</text>
<g font-size="2.5" fill="#808080">
<text x="103.8" y="23.2">VCC</text>
<text x="139.3" y="18.2">VCC</text>
<text x="56.6" y="25.3">U2</text>
<text x="42.3" y="33.8">C19</text>
<text x="95.6" y="33.8">C13</text>
<text x="103.8" y="34">C10</text>
<text x="130" y="35.9" transform="rotate(-90 130 35.9)">C2</text>
<text x="134.9" y="35.9" transform="rotate(-90 134.9 35.9)">0.1uF</text>
<text x="138.9" y="33.1" transform="rotate(-90 138.9 33.1)">R2</text>
<text x="143.6" y="33.1" transform="rotate(-90 143.6 33.1)">10K</text>
<text x="162.2" y="30.9">VCC</text>
<text x="171.1" y="33.7">U1</text>
<text x="42.3" y="38.6">10uF</text>
<text x="83" y="39" transform="rotate(-90 83 39)">D1</text>
<text x="85.1" y="39" transform="rotate(-90 85.1 39)">Red</text>
<text x="95.6" y="38.6">10uF</text>
<text x="103.8" y="39.1">0.1uF</text>
<text x="150.5" y="37">RESET</text>
<text x="38.8" y="47.1">GND</text>
<text x="46.4" y="47.1">GND</text>
<text x="56.6" y="45.8">MIC5205</text>
<text x="92.1" y="47.1">GND</text>
<text x="99.7" y="47.1">GND</text>
<text x="38.8" y="52.2">VCC = 5V or 3.3V Output</text>
<text x="77.9" y="50.9" transform="rotate(-90 77.9 50.9)">R11</text>
<text x="82.7" y="50.9" transform="rotate(-90 82.7 50.9)">10K</text>
<text x="104" y="53.3">22-05-7068-06</text>
<text x="155.6" y="52.2">AREF</text>
<text x="38.8" y="54.7">Max Voltage Input: 16VDC</text>
<text x="38.8" y="57.3">Max Current Output: 150mA</text>
<text x="76.9" y="59.8">GND</text>
<text x="149" y="57.2">C1</text>
<text x="149" y="62">0.1uF</text>
<text x="159.6" y="61.1">Q1</text>
<text x="145.4" y="69.9">GND</text>
<text x="156.3" y="70.4">8/16/20MHz</text>
<text x="150.5" y="75">GND</text>
<text x="149.5" y="79.1">VCC</text>
<text x="97.2" y="87.7">GND</text>
<text x="154.1" y="87.6">C3</text>
<text x="154.1" y="91.9">0.1uF</text>
<text x="36.2" y="97.1">JP1</text>
<text x="150.5" y="100.4">GND</text>
<text x="160.7" y="100.4">GND</text>
<text x="170.8" y="100.4">ATMEGA328</text>
<text x="88.5" y="107">VCC VCC</text>
<text x="102.2" y="106.8">U$2</text>
<text x="90.6" y="113">C4</text>
<text x="185.3" y="109.1">D2</text>
<text x="198.5" y="111.6">330</text>
<text x="36.2" y="118.2">FTDI Basic</text>
<text x="90.6" y="117.3">0.1uF</text>
<text x="185.3" y="119.2">D3</text>
<text x="186.3" y="116.8">Green</text>
<text x="199.6" y="116.4">R6</text>
<text x="87" y="123.3">GND</text>
<text x="94.6" y="120.7">GND</text>
<text x="102.2" y="120.7">HEDS-904X</text>
<text x="198.5" y="121.7">330</text>
<text x="185.3" y="129.4">D4</text>
<text x="186.3" y="127">Green</text>
<text x="198.5" y="131.9">330</text>
<text x="199.6" y="126.5">R1</text>
<text x="186.3" y="137.1">Green</text>
<text x="199.6" y="136.7">R3</text>
<text x="175.9" y="138.5">GND</text>
</g>
<text font-size="2.5" fill="#800000" x="258.7" y="184.4">14</text>
<g font-size="2.1" fill="#808080">
<text x="58.9" y="30.1">IN</text>
<text x="58.9" y="35.2">GND</text>
<text x="62.8" y="30.1">OUT</text>
<text x="58.9" y="40.3">EN</text>
<text x="64.5" y="40.3">BP</text>
<text x="166.2" y="41.7">18</text>
<text x="166.2" y="36.6">29</text>
<text x="173.1" y="37.7">PC6(/RESET)</text>
<text x="196.2" y="40.3">PC1(ADC1)</text>
<text x="196.2" y="37.7">PC0(ADC0)</text>
<text x="211.2" y="41.7">25</text>
<text x="211.2" y="39.1">24</text>
<text x="211.2" y="36.6">23</text>
<text x="167.3" y="44.2">4</text>
<text x="167.3" y="46.7">6</text>
<text x="173.1" y="45.3">VCC</text>
<text x="173.1" y="47.9">VCC</text>
<text x="173.1" y="42.8">AVCC</text>
<text x="191.5" y="47.9">PC4(ADC4/SDA)</text>
<text x="196.2" y="45.3">PC3(ADC3)</text>
<text x="196.2" y="42.8">PC2(ADC2)</text>
<text x="211.2" y="46.7">27</text>
<text x="211.2" y="44.2">26</text>
<text x="166.2" y="51.8">20</text>
<text x="173.1" y="53">AREF</text>
<text x="191.9" y="50.4">PC5(ADC5/SCL)</text>
<text x="201.4" y="53">ADC6</text>
<text x="211.2" y="51.8">19</text>
<text x="211.2" y="49.3">28</text>
<text x="107.3" y="55.5">J1-1</text>
<text x="201.4" y="55.5">ADC7</text>
<text x="211.2" y="59.4">30</text>
<text x="211.2" y="54.4">22</text>
<text x="107.3" y="60.6">J1-2</text>
<text x="107.3" y="65.6">J1-3</text>
<text x="167.3" y="62">7</text>
<text x="173.1" y="63.1">PB6(XTAL1/TOSC1)</text>
<text x="196.6" y="65.7">PD2(INT0)</text>
<text x="197.2" y="60.6">PD0(RXD)</text>
<text x="197.3" y="63.1">PD1(TXD)</text>
<text x="211.2" y="64.5">32</text>
<text x="211.2" y="62">31</text>
<text x="107.3" y="70.7">J1-4</text>
<text x="167.3" y="67.1">8</text>
<text x="173.1" y="68.2">PB7(XTAL2/TOSC2)</text>
<text x="194.3" y="70.7">PD4(XCK/T0)</text>
<text x="196.6" y="68.2">PD3(INT1)</text>
<text x="211.2" y="69.6">2</text>
<text x="211.2" y="67.1">1</text>
<text x="107.3" y="75.8">J1-5</text>
<text x="196.6" y="75.8">PD6(AIN0)</text>
<text x="198.8" y="73.2">PD5(T1)</text>
<text x="211.2" y="77.2">11</text>
<text x="211.2" y="74.7">10</text>
<text x="211.2" y="72.1">9</text>
<text x="107.3" y="80.9">J1-6</text>
<text x="196.6" y="78.3">PD7(AIN1)</text>
<text x="198.1" y="83.4">PB0(ICP)</text>
<text x="211.2" y="82.3">12</text>
<text x="167.3" y="89.9">3</text>
<text x="167.3" y="87.4">5</text>
<text x="173.1" y="88.5">AGND</text>
<text x="193.1" y="88.5">PB2(SS/OC1B)</text>
<text x="196.2" y="85.9">PB1(OC1A)</text>
<text x="211.2" y="89.9">15</text>
<text x="211.2" y="87.4">14</text>
<text x="211.2" y="84.8">13</text>
<text x="166.2" y="92.5">21</text>
<text x="173.1" y="91">GND</text>
<text x="173.1" y="93.6">GND</text>
<text x="191.6" y="91">PB3(MOSI/OC2)</text>
<text x="196.3" y="93.6">PB4(MISO)</text>
<text x="211.2" y="95">17</text>
<text x="211.2" y="92.5">16</text>
<text x="34.8" y="101.2">GND</text>
<text x="197.7" y="96.1">PB5(SCK)</text>
<text x="35.2" y="106.3">VCC</text>
<text x="35.3" y="103.7">CTS</text>
<text x="35" y="113.9">DTR</text>
<text x="35.1" y="108.8">TXO</text>
<text x="35.6" y="111.3">RXI</text>
<text x="98.5" y="110.2">1*2</text>
<text x="98.5" y="112.8">4*2</text>
<text x="104.6" y="111.3">GND</text>
<text x="104.6" y="113.9">VCC</text>
<text x="116.2" y="111.3">CHA</text>
<text x="116.3" y="113.9">CHB</text>
<text x="122.9" y="110.2">3</text>
<text x="122.9" y="112.8">5</text>
<text x="116.7" y="116.4">CHI</text>
<text x="122.9" y="115.3">2</text>
</g>
<g font-size="1.8" fill="#808080">
<text x="33.7" y="30">RAW</text>
<text x="120.5" y="37.6">DTR</text>
<text x="217.8" y="40.1">A1</text>
<text x="217.8" y="37.6">A0</text>
<text x="217.8" y="45.2">A3</text>
<text x="217.8" y="42.7">A2</text>
<text x="217.8" y="52.8">A6</text>
<text x="217.8" y="55.4">A7</text>
<text x="92.5" y="65.5">TXO</text>
<text x="93.1" y="60.5">RXI</text>
<text x="217.8" y="63">TXO</text>
<text x="217.8" y="65.5">D2</text>
<text x="217.8" y="60.5">RXI</text>
<text x="93.7" y="70.6">D9</text>
<text x="217.8" y="68">D3</text>
<text x="217.8" y="70.6">D4</text>
<text x="92.1" y="75.6">RAW</text>
<text x="217.8" y="73.1">D5</text>
<text x="217.8" y="75.6">D6</text>
<text x="217.8" y="83.3">D8</text>
<text x="217.8" y="78.2">D7</text>
<text x="217.8" y="85.8">D9</text>
<text x="217.8" y="88.3">D10</text>
<text x="217.8" y="93.4">MISO</text>
<text x="217.8" y="90.9">MOSI</text>
<text x="220.3" y="96">SCK</text>
<text x="50.2" y="101">GND</text>
<text x="50.2" y="103.6">GND</text>
<text x="50.2" y="106.1">VCC</text>
<text x="50.2" y="111.2">TXO</text>
<text x="50.2" y="113.7">DTR</text>
<text x="50.2" y="108.7">RXI</text>
<text x="128.9" y="111.2">D2</text>
<text x="128.9" y="113.7">D3</text>
<text x="207.6" y="113.7">D5</text>
<text x="128.9" y="116.3">D4</text>
<text x="207.6" y="123.9">D6</text>
<text x="207.6" y="134.1">D7</text>
</g>
</svg>
